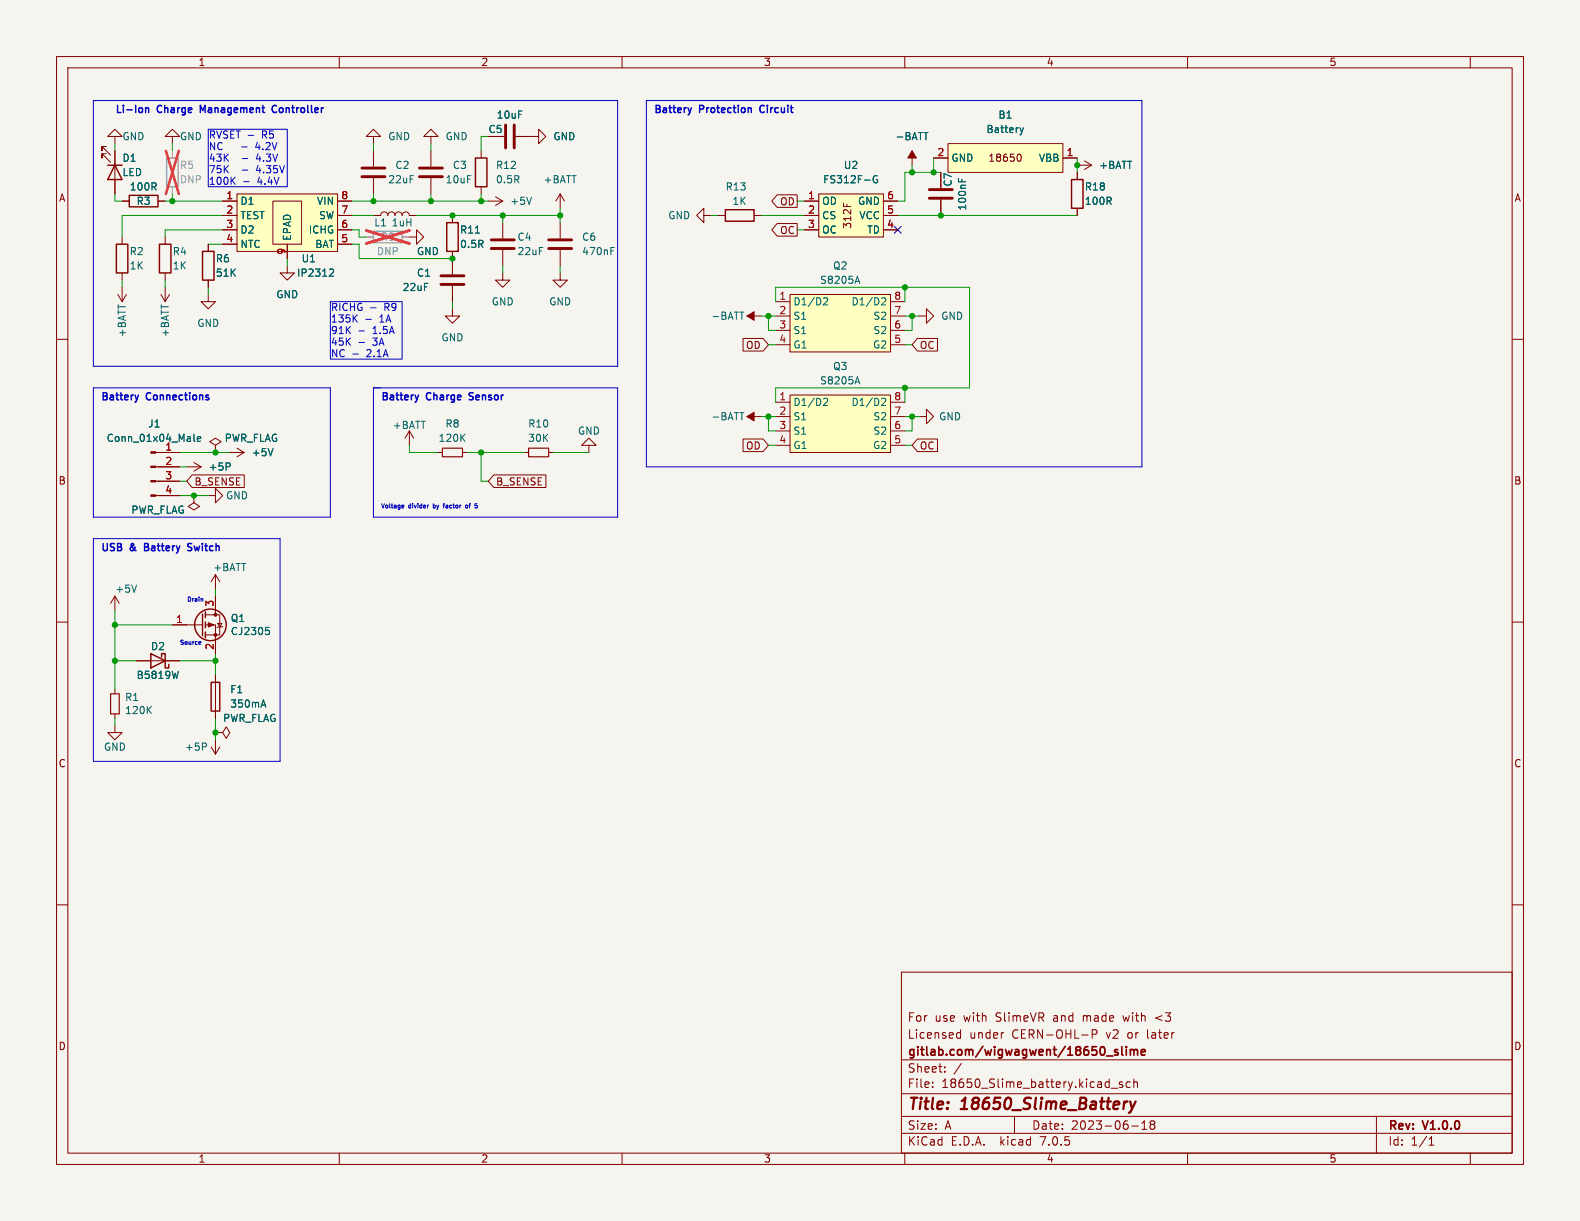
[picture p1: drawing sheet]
<svg xmlns="http://www.w3.org/2000/svg" width="279mm" height="216mm" viewBox="0 0 279 216" stroke-linecap="round" stroke-linejoin="round" font-family="sans-serif">
<path d="M0 0h279.4v215.9h-279.4z" fill="#f5f4ef" stroke="#f5f4ef" stroke-width=".18"/>
<g fill="none" stroke="#840000" stroke-width=".18">
<path d="M10 10h259.4v195.9h-259.4zM12 12h255.4v191.9h-255.4zM60 10v2M110 10v2M160 10v2M210 10v2M260 10v2M18.8 25.9h-.8v.8v-.8l1.6 1.5M18.8 27.2h-.8v.7v-.7l1.6 1.5M20.3 24.1h1.3l-1.3-1.2-1.3 1.2h1.3v1.3M20.3 26.7v7.6M21.6 35.6h1.3"/>
<path d="M27.9 35.6h1.3M30.5 24.1h1.2l-1.2-1.2-1.3 1.2h1.3v1.3M39.4 35.6h2.5M39.4 38.1h2.5M41.9 34.3h17.8v10.2h-17.8zM48.3 35.6h5v7.6h-5zM59.7 35.6h2.5M59.7 38.1h2.5M66 38.1h1.3a.64 .64 0 0 1 .6-.6 .64 .64 0 0 1 .7 .6 .64 .64 0 0 1 .6-.6 .64 .64 0 0 1 .6 .6 .64 .64 0 0 1 .7-.6 .64 .64 0 0 1 .6 .6 .64 .64 0 0 1 .7-.6 .64 .64 0 0 1 .6 .6h1.3M66 24.1h1.3l-1.3-1.2-1.2 1.2h1.2v1.3M66 26.7v2.8M66 31.5v2.8"/>
<path d="M76.2 24.1h1.3l-1.3-1.2-1.3 1.2h1.3v1.3M76.2 26.7v2.8M76.2 31.5v2.8M80 38.1v1.3M85.1 26.7v1.2M85.1 33v1.3M86.4 35.6h2.5M86.4 24.1h2.8M87.6 34.8l1.3 .8M88.9 35.6l-1.3 .7M88.9 39.4v2.8M91.2 24.1h4v-1.2l1.3 1.2-1.3 1.3v-1.3"/>
<path d="M99.1 34.3v2.5M99.1 39.4v2.8M99.1 34.3l-.8 1.3M99.1 34.3l.7 1.3M124.5 38.1v-1.3l-1.3 1.3 1.3 1.3v-1.3h1.2M127 38.1h1.3M133.3 38.1h1.3M137.4 39.5h3.6v2.3h-3.6l-.9-1.2zM137.4 34.4h3.6v2.3h-3.6l-.9-1.1zM142.2 35.6h2.6M142.2 38.1h2.6M144.8 34.3h11.4v7.6h-11.4z"/>
<path d="M149.2 35.9v.6M156.2 35.6h2.5M156.2 38.1h2.5M161.3 26.7v2.5M165.1 27.9h2.5M166.4 30.5v2.8M166.4 35.3v2.8M167.6 25.4h20.4v5.1h-20.4zM180.2 27.2a.68 .68 0 0 1 .4 .7 .68 .68 0 0 1-.4 .6M188 27.9h2.5M190.5 29.2h2.5M190.5 30.5v1.3"/>
<path d="M190.5 36.8v1.3M191.8 28.4l1.2 .8M193 29.2l-1.2 .8M10 60h2M20.8 52.1l.8 1.2M21.6 41.9v1.3M21.6 48.3v1.2M21.6 50.8v2.5M22.4 52.1l-.8 1.2M28.4 52.1l.8 1.2M29.2 41.9v1.3M29.2 48.3v1.2"/>
<path d="M29.2 50.8v2.5M30 52.1l-.8 1.2M36.8 52.1v1.2h1.3l-1.3 1.3-1.2-1.3h1.2M36.8 43.2v1.3M36.8 49.5v1.3M39.4 40.6h2.5M39.4 43.2h2.5M50.8 47v1.3h1.3l-1.3 1.2-1.3-1.2h1.3M50.8 43.2v2.5M59.7 40.6h2.5M59.7 43.2h2.5M72.4 41.9h1.3v-1.3l1.2 1.3-1.2 1.3v-1.3"/>
<path d="M80 54.6v1.3h1.3l-1.3 1.3-1.3-1.3h1.3M80 44.5v4M80 50.5v2.8M88.9 48.3v1.2h1.3l-1.3 1.3-1.3-1.3h1.3M88.9 44.2v2.8M99.1 48.3v1.2h1.2l-1.2 1.3-1.3-1.3h1.3M99.1 44.2v2.8M131.4 59.8h3.5l1 1.2-1 1.1h-3.5zM132.1 55.9h2.5M137.2 53.3h2.5M137.2 55.9h2.5M137.2 58.4h2.5"/>
<path d="M139.7 52.1h17.8v10.1h-17.8zM142.2 40.6h2.6M156.2 40.6h2.5M157.5 53.3h2.5M157.5 55.9h2.5M157.5 58.4h2.5M162.2 59.8h3.6v2.3h-3.6l-.9-1.1zM162.6 55.9h1.2v-1.3l1.3 1.3-1.3 1.3v-1.3M267.4 60h2M38.1 78.7l1-.6-1-.6-1 .6 1 .6v1.3M41.9 79.2l1.3 .8M72.4 76.2l-.8 1.3"/>
<path d="M72.4 76.2v2.5M72.4 76.2l.8 1.3M104.1 78.7h1.3l-1.3-1.2-1.2 1.2h1.2v1.3M131.4 77.6h3.5l1 1.1-1 1.2h-3.5zM132.1 73.7h2.5M137.2 61h2.5M137.2 71.1h2.5M137.2 73.7h2.5M137.2 76.2h2.5M137.2 78.7h2.5M139.7 69.9h17.8v10.1h-17.8zM157.5 61h2.5"/>
<path d="M157.5 71.1h2.5M157.5 73.7h2.5M157.5 76.2h2.5M157.5 78.7h2.5M162.2 77.6h3.6v2.3h-3.6l-.9-1.2zM162.6 73.7h1.2v-1.3l1.3 1.3-1.3 1.2v-1.2M27.5 80h4.2M27.5 87.6h4.2M27.5 85.1h4.2M27.5 82.6h4.2M33 82.6h2.6M34 84h9.2v2.2h-9.2l-1-1.1z"/>
<path d="M34.3 87.6v1.3l1 .6-1 .7-1-.7 1-.6M34.3 87.6h.1M34.3 81.8l1.3 .8M35.6 82.6l-1.3 .7M36.8 87.6h1.3v-1.2l1.3 1.2-1.3 1.3v-1.3M38.1 80h.1M40.6 80h2.6M43.2 80l-1.3 .8M77.5 80h.7M81.8 80h.7M87.3 84h9.2v2.2h-9.2l-.9-1.1zM92.7 80h.8"/>
<path d="M97 80h.8M10 110h2M20.3 105.4v2.6M20.3 105.4l-.7 1.3M20.3 105.4l.8 1.3M24.1 116.8h7.6M30.5 110.5h5.3M36.3 110.5h1.8v5.1M36.3 108.7h2.6v3.6h-2.6M38.1 101.6l-.8 1.3M38.1 101.6v2.5M38.1 105.4v3.3"/>
<path d="M38.1 119.4v7.6M38.1 101.6l.8 1.3M38.5 110.2h.7l-.3 .7zM39.4 110.7l-.2 .2h-.7l-.1 .1M267.4 110h2M20.3 128.3v1.2h1.3l-1.3 1.3-1.3-1.3h1.3M20.3 121.9v.8M20.3 126.2v.8M37.3 132.1l.8 1.3M38.1 129.5h1.3l.6-1 .6 1-.6 1.1-.6-1.1M38.1 129.5h.1M38.1 130.8v2.6"/>
<path d="M38.9 132.1l-.8 1.3M10 160h2M267.4 160h2M159.4 171.9h108v32h-108zM159.4 197.4h108M159.4 193.4h108M159.4 187.4h108M164.9 192.1v.2M164.9 191.4v.1M167.1 189.4v.2M167.1 188.7v.1M169.3 183.5h.6"/>
<path d="M169.3 182.7h.6M169.9 182.1v1.5M170 188l-1.3 1.9M177.4 182.6h.1M179.4 197.4v3M193.1 182.9l.8-.1 .1-.2-.1-.4-.2-.1h-.6v1.5M196.5 192.4h1.1M198.5 191.4l-.4-.1-.2 .2 .1 .2 .5 .2v.3h-.6M199.9 191.4l-.5-.1-.3 .3v.4l.2 .2h.6M200.1 199.1h1.2M200.5 191.4l.2-.1 .4 .1v.9M200.5 190.8v1.5"/>
<path d="M201.9 199.7h.9M201.9 198.6l.5-.4v1.5M203.6 198.8l-.2 .3v.3l.2 .3 .5-.1 .1-.2-.1-.4-.2-.2M203.6 198.8l-.2-.3 .2-.3 .5 .1 .1 .2-.3 .3M203.6 198.8h.3M243.4 197.4v6.5M60 203.9v2M110 203.9v2M159.4 200.4h108M160 203.9v2M210 203.9v2M252.7 202.5h.9"/>
<path d="M252.7 201.4l.4-.4v1.5M260 203.9v2"/>
</g>
<path d="M199.4 194.8l-.5 .2M199.9 194.8l.3 1.3M200.2 196.1l-.3 .5-.3 .2M200.8 194.8l-.6 1.3" fill="none" stroke="#840000" stroke-width=".4"/>
<path d="M197.2 186l.5 .1v.2v.2l-.5 .1M197.2 185.6h.5M198.4 185.1v1.3l.2 .2M199.2 185.1v.1M199.2 185.6v1M199.9 185.7l.4-.1 .2 .2M199.9 185.6v1M200.5 185.8l.2-.2h.4l.1 1M200.5 185.8v.8M201.8 186.1l.7-.2v-.3h-.5l-.2 .2 .1 .7h.6" fill="none" stroke="#840000" stroke-width=".3"/>
<g fill="none" stroke="#840000" stroke-width=".25">
<path d="M19 29.2h2.6M20.3 29.2l1.3 2.6h-2.6zM22.9 34.5h5v2.1h-5zM79 39.4h2v5.1h-2zM84.1 27.9h2v5.1h-2zM128.3 37.1h5v2h-5zM189.5 31.8h2v5h-2zM20.6 43.2h2v5.1h-2zM28.2 43.2h2v5.1h-2zM35.8 44.5h2v5h-2zM26.7 115.6l2.5 1.2-2.5 1.3zM28.6 116.2v-.6h.6v2.5h.6v-.6"/>
<path d="M35.8 108.6v3.8M36.3 108.2v1M36.3 110v1M36.3 111.8v1M37.3 120.7h1.6v5h-1.6z"/>
<circle cx="37.2" cy="110.5" r="2.79"/>
</g>
<path d="M29.5 27.9h2v5.1h-2zM66 40.9h5.1v2h-5.1z" fill="none" stroke="#9c9b98" stroke-width=".25"/>
<path d="M30.5 26.7v1.2M30.5 33v1.3M64.8 41.9h1.2M71.1 41.9h1.3" fill="none" stroke="#9c9b98" stroke-width=".18"/>
<path d="M29.3 26.7l2.3 7.6M31.6 26.7l-2.3 7.6M64.8 40.8l7.6 2.3M72.4 40.8l-7.6 2.3" fill="none" stroke="#eb3a3d" stroke-width=".46"/>
<g fill="none" stroke="#006464" stroke-width=".18">
<path d="M94 34.9l-.4 1.2M155.1 31.1a.59 .59 0 0 0-.7 .6 .59 .59 0 0 0 .7 .6l.1-.5h-.3M163.4 23.4h.7M169.5 31.5v.6M180.4 22.6l.3 .8M180.7 23.4l-.1 .3M181 22.6l-.3 .8M58.5 47.6h.4l.1 .3-.8 .9h.8M108 43.8h.6M130.8 55.2h.7M145.7 52.7l.4-.1 .3 .4-.8 .9h.8M151.3 49.7h.6"/>
<path d="M151.6 48.8l.4 1.3M156.1 52.6l.4 .1 .1 .3-.8 .9h.8M34.3 76.8v1.1l.2 .1M34.9 77.6l.6-.1-.1-.2-.3-.1-.2 .2 .1 .6h.4M48.3 79.3l-.5 1.3M130.8 73h.7M145.7 70.5l.4-.1 .3 .4-.8 .9h.8M151.3 67.5h.6M151.6 66.6l.4 1.3M156.1 70.4l.4 .1 .1 .3-.8 .9h.8M40.5 81.9l.2 .2v.3l-.2 .1M24.1 103.4l-.4 1.3"/>
<path d="M31.5 118.7l-.3 1.3M47 110.9h.6M47.1 111.4h.3l.2 .3v.4l-.5 .1M36.3 131.4l.2 .2v.3l-.2 .2M46.3 124.7h.6M46.6 123.8l.4 1.2"/>
</g>
<g fill="none" stroke="#840000" stroke-width=".51">
<path d="M64 31.2h4.1M64 29.7h4.1M74.2 31.2h4M74.2 29.7h4M89.4 22.1v4.1M90.9 22.1v4.1M164.3 33.5h4.1M164.3 35.1h4.1M78 50.3h4M78 48.8h4M86.9 43.9h4M86.9 42.4h4"/>
<path d="M97 43.9h4.1M97 42.4h4.1"/>
</g>
<path d="M78.2 79.2h3.6v1.6h-3.6zM93.5 79.2h3.5v1.6h-3.5zM19.6 122.7h1.5v3.5h-1.5z" fill="none" stroke="#840000" stroke-width=".2"/>
<g fill="#840000" stroke="#840000" stroke-width=".18">
<path d="M36.8 110.1l1 .4-1 .4z"/>
<path d="M26.7 87.5h.8v.3h-.8z"/>
<path d="M26.7 85h.8v.2h-.8z"/>
<path d="M26.7 82.4h.8v.3h-.8z"/>
<path d="M26.7 79.9h.8v.2h-.8z"/>
<path d="M161.3 26.7l.8 1.2h-1.6z"/>
<path d="M132.1 73.7l1.2-.8v1.5z"/>
<path d="M132.1 55.9l1.2-.8v1.5z"/>
<circle cx="38.1" cy="112.3" r=".25"/>
<circle cx="38.1" cy="108.7" r=".25"/>
</g>
<g fill="#ffffc2" stroke="#ffffc2" stroke-width=".18">
<path d="M41.9 34.3h17.8v10.2h-17.8z"/>
<path d="M144.8 34.3h11.4v7.6h-11.4z"/>
<path d="M139.7 52.1h17.8v10.1h-17.8z"/>
<path d="M139.7 69.9h17.8v10.1h-17.8z"/>
<path d="M167.6 25.4h20.4v5.1h-20.4z"/>
</g>
<path d="M25.7 19.1v.8M25.7 19.2l.2-.1h.3l.1 .8M48.4 18.7l-.3 .5 .3 .6M122.3 19.1l-.3 .8M24.5 69.9l-.3 .8M74 69.9l-.3 .8M33.2 97.3l.5 .1M33.4 96.1l-.2 .2 .2 .4" fill="none" stroke="#0000c2" stroke-width=".25"/>
<g fill="none" stroke="#0000c2" stroke-width=".18">
<path d="M16.5 17.8h92.7v47h-92.7zM114.3 17.8h87.6v64.8h-87.6zM36.8 22.9h14v10.1h-14zM41 31.9l.6 .7M41.6 31.3l-.7 .8M43.1 32.1h1M43.9 23.9h1M58.4 53.3h12.7v10.2h-12.7zM62.6 56.2l.6 .8M63.2 55.7l-.7 .7M63.5 58.5h.9M64.7 56.5h1"/>
<path d="M65.5 54.4h1M16.5 68.6h41.9v22.8h-41.9zM62.4 62.6h1M63.5 60.6h.9M66 68.6h43.2v22.8h-43.2zM16.5 95.3h33v39.3h-33zM71.2 89.3l.2 .1v.1l-.3 .1M71.4 89.8h-.2M75.8 89.3l-.1 .1M78.3 89.3h.3M78.6 89.1l-.2 .1v.6M82.7 89.4l-.3-.1-.1 .2 .1 .3 .3-.1"/>
<path d="M84 89.1h.4M84.1 89.4l.3 .1-.1 .3h-.2M35.3 113.5h.2v.1l-.3 .1M35.5 113.9l-.2 .1M35.8 105.8l.1 .5"/>
</g>
<g fill="none" stroke="#009600" stroke-width=".18">
<path d="M20.3 34.3v1.3h1.3M20.3 25.4v1.3M29.2 35.6h10.2M30.5 25.4v1.3M30.5 34.3v1.3M39.4 38.1h-17.8v3.8M62.2 35.6h24.2M62.2 38.1h3.8M66 25.4v1.3M66 34.3v1.3M73.7 38.1h25.4M76.2 25.4v1.3"/>
<path d="M76.2 34.3v1.3M85.1 34.3v1.3M86.4 24.1h-1.3v2.6M88.9 38.1v1.3M99.1 36.8v2.6M125.7 38.1h1.3M134.6 38.1h7.6M141 35.6h1.2M158.7 38.1h31.8M161.3 29.2v1.3M165.1 27.9v2.6M166.4 30.5h-6.4v5.1h-1.3"/>
<path d="M190.5 27.9v2.6M21.6 49.5v1.3M29.2 49.5v1.3M36.8 43.2h2.6M36.8 50.8v1.3M39.4 40.6h-10.2v1.3M50.8 45.7v1.3M62.2 40.6h1.3v1.3h1.3M62.2 43.2h1.3v2.5h16.5M80 53.3v1.3M88.9 47v1.3M99.1 47v1.3"/>
<path d="M134.6 55.9h2.6M135.9 55.9v2.5h1.3M137.2 53.3v-2.5h34.2v17.8h-34.2v2.5M141 40.6h1.2M160 55.9h2.6M160 50.8v2.5M161.3 55.9v2.5h-1.3M72.4 78.7v1.3h5.1M134.6 73.7h2.6M135.9 73.7v2.5h1.3M135.9 61h1.3M135.9 78.7h1.3"/>
<path d="M160 73.7h2.6M160 61h1.3M160 68.6v2.5M160 78.7h1.3M161.3 73.7v2.5h-1.3M31.7 80h8.9M31.7 85.1h1.3M31.7 82.6h1.3M31.7 87.6h5.1M82.5 80h10.2M85.1 80v5.1h1.3M97.8 80h6.3"/>
<path d="M20.3 108v13.9M20.3 116.8h3.8M20.3 110.5h10.2M31.7 116.8h6.4M38.1 104.1v1.3M38.1 115.6v3.8M20.3 127v1.3M38.1 127v3.8"/>
</g>
<path d="M158.1 40l1.3 1.2M159.4 40l-1.3 1.2" fill="none" stroke="#000084" stroke-width=".18"/>
<g fill="#009600" stroke="#009600" stroke-width=".18">
<circle cx="161.3" cy="30.5" r=".46"/>
<circle cx="190.5" cy="29.2" r=".46"/>
<circle cx="38.1" cy="129.5" r=".46"/>
<circle cx="20.3" cy="116.8" r=".46"/>
<circle cx="30.5" cy="35.6" r=".46"/>
<circle cx="66" cy="35.6" r=".46"/>
<circle cx="76.2" cy="35.6" r=".46"/>
<circle cx="160" cy="50.8" r=".46"/>
<circle cx="80" cy="38.1" r=".46"/>
<circle cx="88.9" cy="38.1" r=".46"/>
<circle cx="85.1" cy="35.6" r=".46"/>
<circle cx="99.1" cy="38.1" r=".46"/>
<circle cx="135.9" cy="73.7" r=".46"/>
<circle cx="80" cy="45.7" r=".46"/>
<circle cx="135.9" cy="55.9" r=".46"/>
<circle cx="85.1" cy="80" r=".46"/>
<circle cx="165.1" cy="30.5" r=".46"/>
<circle cx="166.4" cy="38.1" r=".46"/>
<circle cx="161.3" cy="73.7" r=".46"/>
<circle cx="161.3" cy="55.9" r=".46"/>
<circle cx="160" cy="68.6" r=".46"/>
<circle cx="38.1" cy="116.8" r=".46"/>
<circle cx="34.3" cy="87.6" r=".46"/>
<circle cx="20.3" cy="110.5" r=".46"/>
<circle cx="38.1" cy="80" r=".46"/>
</g>
<g font-size="2.8" fill="#840000">
<text x="160.4" y="196.7">Title:</text>
<text x="169.9" y="196.7">18650_Slime_Battery</text>
</g>
<g font-size="2.1" fill="#840000">
<text x="160.4" y="183.8">Licensed</text>
<text x="160.4" y="180.8">For</text>
<text x="165.2" y="180.8">use</text>
<text x="170.3" y="180.8">with</text>
<text x="171.3" y="183.8">under</text>
<text x="176" y="180.8">SlimeVR</text>
<text x="178.8" y="183.8">CERN-OHL-P</text>
<text x="186.2" y="180.8">and</text>
<text x="191.5" y="180.8">made</text>
<text x="195.6" y="183.8">v2</text>
<text x="198.7" y="180.8">with</text>
<text x="199.4" y="183.8">or</text>
<text x="202.9" y="183.8">later</text>
<text x="204.5" y="180.8">&lt;3</text>
<text x="160.4" y="189.8">Sheet:</text>
<text x="160.4" y="187">gitlab.com/wigwagwent/18650_slime</text>
<text x="160.4" y="192.5">File:</text>
<text x="166.4" y="192.5">18650_Slime_battery.kicad_sch</text>
<text x="160.4" y="202.7">KiCad</text>
<text x="160.4" y="199.9">Size:</text>
<text x="167" y="199.9">A</text>
<text x="168.1" y="202.7">E.D.A.</text>
<text x="176.8" y="202.7">kicad</text>
<text x="182.4" y="199.9">Date:</text>
<text x="183.9" y="202.7">7.0.5</text>
<text x="189.3" y="199.9">2023-06-18</text>
<text x="245.4" y="200.1">Rev:</text>
<text x="245.4" y="202.7">Id:</text>
<text x="249.4" y="202.7">1/1</text>
<text x="251.6" y="200.1">V1.0.0</text>
</g>
<g font-size="1.8" fill="#840000">
<text x="35" y="11.8">1</text>
<text x="85" y="11.8">2</text>
<text x="135" y="11.8">3</text>
<text x="185" y="11.8">4</text>
<text x="235" y="11.8">5</text>
<text x="174.7" y="28.8">18650</text>
<text x="10.4" y="35.8">A</text>
<text x="267.8" y="35.8">A</text>
<text x="137.9" y="41.6">OC</text>
<text x="137.9" y="36.5">OD</text>
<text x="150.7" y="40.5" transform="rotate(-90 150.7 40.5)">312F</text>
<text x="131.9" y="61.9">OD</text>
<text x="162.6" y="61.9">OC</text>
<text x="131.9" y="79.7">OD</text>
<text x="162.6" y="79.7">OC</text>
<text x="10.3" y="85.8">B</text>
<text x="34.3" y="86">B_SENSE</text>
<text x="87.6" y="86">B_SENSE</text>
<text x="267.7" y="85.8">B</text>
<text x="10.3" y="135.8">C</text>
<text x="267.7" y="135.8">C</text>
<text x="10.3" y="185.8">D</text>
<text x="267.7" y="185.8">D</text>
<text x="35" y="205.7">1</text>
<text x="85" y="205.7">2</text>
<text x="135" y="205.7">3</text>
<text x="185" y="205.7">4</text>
<text x="235" y="205.7">5</text>
</g>
<g font-size="1.8" fill="#0000c2">
<text x="20.3" y="20.1">Li-Ion</text>
<text x="27.8" y="20.1">Charge</text>
<text x="35.7" y="20.1">Management</text>
<text x="48.9" y="20.1">Controller</text>
<text x="115.6" y="20.1">Battery</text>
<text x="123.6" y="20.1">Protection</text>
<text x="134.7" y="20.1">Circuit</text>
<text x="36.8" y="24.6">RVSET -</text>
<text x="36.8" y="26.6">NC</text>
<text x="36.8" y="28.7">43K</text>
<text x="42.7" y="28.7">-</text>
<text x="42.7" y="26.6">-</text>
<text x="45.4" y="28.7">4.3V</text>
<text x="45.4" y="26.6">4.2V</text>
<text x="46.3" y="24.6">R5</text>
<text x="36.8" y="30.7">75K</text>
<text x="36.8" y="32.8">100K</text>
<text x="42.7" y="30.7">-</text>
<text x="45.4" y="30.7">4.35V</text>
<text x="45.5" y="32.8">4.4V</text>
<text x="58.4" y="55.1">RICHG -</text>
<text x="58.4" y="57.1">135K</text>
<text x="58.4" y="59.2">91K</text>
<text x="65.9" y="59.2">1.5A</text>
<text x="67.1" y="57.1">1A</text>
<text x="67.9" y="55.1">R9</text>
<text x="58.4" y="61.2">45K</text>
<text x="58.4" y="63.3">NC -</text>
<text x="64.8" y="63.3">2.1A</text>
<text x="65.9" y="61.2">3A</text>
<text x="17.8" y="70.9">Battery</text>
<text x="25.8" y="70.9">Connections</text>
<text x="67.3" y="70.9">Battery</text>
<text x="75.4" y="70.9">Charge</text>
<text x="83.3" y="70.9">Sensor</text>
<text x="17.8" y="97.5">USB</text>
<text x="22.9" y="97.5">&amp;</text>
<text x="25.9" y="97.5">Battery</text>
<text x="33.9" y="97.5">Switch</text>
</g>
<g font-size="1.8" fill="#006464">
<text x="86.3" y="23.7">C5</text>
<text x="87.8" y="21.1">10uF</text>
<text x="174.4" y="23.7">Battery</text>
<text x="176.5" y="21.1">B1</text>
<text x="21.6" y="25">GND</text>
<text x="21.6" y="28.8">D1</text>
<text x="31.8" y="25">GND</text>
<text x="68.6" y="25">GND</text>
<text x="78.7" y="25">GND</text>
<text x="97.8" y="25">GND</text>
<text x="158.3" y="25">-BATT</text>
<text x="168.1" y="28.8">GND</text>
<text x="183.7" y="28.8">VBB</text>
<text x="21.6" y="31.3">LED</text>
<text x="22.9" y="33.8">100R</text>
<text x="68.6" y="32.6">22uF</text>
<text x="69.9" y="30">C2</text>
<text x="78.7" y="32.6">10uF</text>
<text x="80" y="30">C3</text>
<text x="87.6" y="30">R12</text>
<text x="87.6" y="32.6">0.5R</text>
<text x="96.1" y="32.6">+BATT</text>
<text x="128.3" y="33.8">R13</text>
<text x="145.5" y="32.6">FS312F-G</text>
<text x="149.2" y="30">U2</text>
<text x="168.5" y="33.1" transform="rotate(-90 168.5 33.1)">C7</text>
<text x="191.8" y="33.8">R18</text>
<text x="194.3" y="30">+BATT</text>
<text x="24.1" y="36.4">R3</text>
<text x="42.4" y="36.4">D1</text>
<text x="42.4" y="38.9">TEST</text>
<text x="42.4" y="41.5">D2</text>
<text x="54.6" y="41.5">ICHG</text>
<text x="56" y="36.4">VIN</text>
<text x="56.4" y="38.9">SW</text>
<text x="66.1" y="40.2">L1</text>
<text x="69.2" y="40.2">1uH</text>
<text x="81.3" y="41.5">R11</text>
<text x="90.2" y="36.4">+5V</text>
<text x="118.1" y="38.9">GND</text>
<text x="129.5" y="36.4">1K</text>
<text x="145.3" y="36.4">OD</text>
<text x="145.3" y="38.9">CS</text>
<text x="145.3" y="41.5">OC</text>
<text x="151.7" y="36.4">GND</text>
<text x="151.9" y="38.9">VCC</text>
<text x="153.3" y="41.5">TD</text>
<text x="171" y="37.3" transform="rotate(-90 171 37.3)">100nF</text>
<text x="191.8" y="36.4">100R</text>
<text x="22.9" y="45.3">R2</text>
<text x="22.9" y="47.8">1K</text>
<text x="30.5" y="45.3">R4</text>
<text x="30.5" y="47.8">1K</text>
<text x="38.1" y="46.5">R6</text>
<text x="42.4" y="44">NTC</text>
<text x="51.6" y="42.7" transform="rotate(-90 51.6 42.7)">EPAD</text>
<text x="53.3" y="46.5">U1</text>
<text x="55.7" y="44">BAT</text>
<text x="73.7" y="45.3">GND</text>
<text x="81.3" y="44">0.5R</text>
<text x="91.4" y="42.7">C4</text>
<text x="91.4" y="45.3">22uF</text>
<text x="102.9" y="42.7">C6</text>
<text x="102.9" y="45.3">470nF</text>
<text x="147.3" y="47.8">Q2</text>
<text x="38.1" y="49.1">51K</text>
<text x="48.8" y="52.9">GND</text>
<text x="52.5" y="49.1">IP2312</text>
<text x="71.1" y="51.6">22uF</text>
<text x="73.7" y="49.1">C1</text>
<text x="145" y="50.4">S8205A</text>
<text x="22.4" y="59.7" transform="rotate(-90 22.4 59.7)">+BATT</text>
<text x="30" y="59.7" transform="rotate(-90 30 59.7)">+BATT</text>
<text x="34.8" y="58">GND</text>
<text x="86.9" y="54.2">GND</text>
<text x="97.1" y="54.2">GND</text>
<text x="125.7" y="56.7">-BATT</text>
<text x="140.2" y="54.2">D1/D2</text>
<text x="140.2" y="56.7">S1</text>
<text x="140.2" y="59.2">S1</text>
<text x="150.6" y="54.2">D1/D2</text>
<text x="154.4" y="59.2">S2</text>
<text x="154.4" y="56.7">S2</text>
<text x="166.4" y="56.7">GND</text>
<text x="78" y="60.5">GND</text>
<text x="140.2" y="61.8">G1</text>
<text x="147.3" y="65.6">Q3</text>
<text x="154.4" y="61.8">G2</text>
<text x="140.2" y="71.9">D1/D2</text>
<text x="145" y="68.1">S8205A</text>
<text x="150.6" y="71.9">D1/D2</text>
<text x="26.2" y="75.8">J1</text>
<text x="69.4" y="76">+BATT</text>
<text x="78.7" y="75.8">R8</text>
<text x="93.3" y="75.8">R10</text>
<text x="102.1" y="77">GND</text>
<text x="125.7" y="74.5">-BATT</text>
<text x="140.2" y="74.5">S1</text>
<text x="140.2" y="77">S1</text>
<text x="154.4" y="77">S2</text>
<text x="154.4" y="74.5">S2</text>
<text x="166" y="74.5">GND</text>
<text x="18.8" y="78.3">Conn_01x04_Male</text>
<text x="36.8" y="83.4">+5P</text>
<text x="39.7" y="78.3">PWR_FLAG</text>
<text x="44.5" y="80.8">+5V</text>
<text x="77.5" y="78.3">120K</text>
<text x="93.3" y="78.3">30K</text>
<text x="140.2" y="79.6">G1</text>
<text x="154.4" y="79.6">G2</text>
<text x="39.9" y="88.5">GND</text>
<text x="23.2" y="91">PWR_FLAG</text>
<text x="37.6" y="101.2">+BATT</text>
<text x="20.3" y="105">+5V</text>
<text x="40.7" y="110.1">Q1</text>
<text x="40.7" y="112.5">CJ2305</text>
<text x="26.6" y="115.1">D2</text>
<text x="22.1" y="124.1">R1</text>
<text x="24.1" y="120.2">B5819W</text>
<text x="40.6" y="122.7">F1</text>
<text x="40.6" y="125.3">350mA</text>
<text x="22.1" y="126.4">120K</text>
<text x="39.4" y="127.8">PWR_FLAG</text>
<text x="18.3" y="132.9">GND</text>
<text x="32.6" y="132.9">+5P</text>
</g>
<g font-size="1.8" fill="#a90000">
<text x="165.7" y="27.7">2</text>
<text x="188.6" y="27.7">1</text>
<text x="40" y="35.3">1</text>
<text x="60.3" y="35.3">8</text>
<text x="142.8" y="35.3">1</text>
<text x="156.8" y="35.3">6</text>
<text x="40" y="37.8">2</text>
<text x="40" y="40.4">3</text>
<text x="60.3" y="40.4">6</text>
<text x="60.3" y="37.8">7</text>
<text x="142.8" y="37.8">2</text>
<text x="142.8" y="40.4">3</text>
<text x="156.8" y="40.4">4</text>
<text x="156.8" y="37.8">5</text>
<text x="40" y="42.9">4</text>
<text x="50.5" y="45.1" transform="rotate(-90 50.5 45.1)">9</text>
<text x="60.3" y="42.9">5</text>
<text x="137.8" y="53.1">1</text>
<text x="158.1" y="53.1">8</text>
<text x="137.8" y="55.6">2</text>
<text x="137.8" y="58.2">3</text>
<text x="158.1" y="58.2">6</text>
<text x="158.1" y="55.6">7</text>
<text x="137.8" y="60.7">4</text>
<text x="158.1" y="60.7">5</text>
<text x="137.8" y="70.9">1</text>
<text x="158.1" y="70.9">8</text>
<text x="137.8" y="73.4">2</text>
<text x="137.8" y="75.9">3</text>
<text x="158.1" y="75.9">6</text>
<text x="158.1" y="73.4">7</text>
<text x="29.2" y="79.8">1</text>
<text x="29.2" y="82.3">2</text>
<text x="137.8" y="78.5">4</text>
<text x="158.1" y="78.5">5</text>
<text x="29.2" y="84.8">3</text>
<text x="29.2" y="87.4">4</text>
<text x="37.8" y="107.3" transform="rotate(-90 37.8 107.3)">3</text>
<text x="31.1" y="110.2">1</text>
<text x="37.8" y="115" transform="rotate(-90 37.8 115)">2</text>
</g>
<g font-size="1.8" fill="#939391">
<text x="31.8" y="30">R5</text>
<text x="31.8" y="32.6">DNP</text>
<text x="66.6" y="45.3">DNP</text>
<text x="67.3" y="42.7">R9</text>
</g>
<g font-size="1" fill="#0000c2">
<text x="67.3" y="89.9">Voltage</text>
<text x="72.3" y="89.9">divider</text>
<text x="76.8" y="89.9">by</text>
<text x="78.9" y="89.9">factor</text>
<text x="83" y="89.9">of</text>
<text x="33" y="106.4">Drain</text>
<text x="31.7" y="114.1">Source</text>
</g>
</svg>
